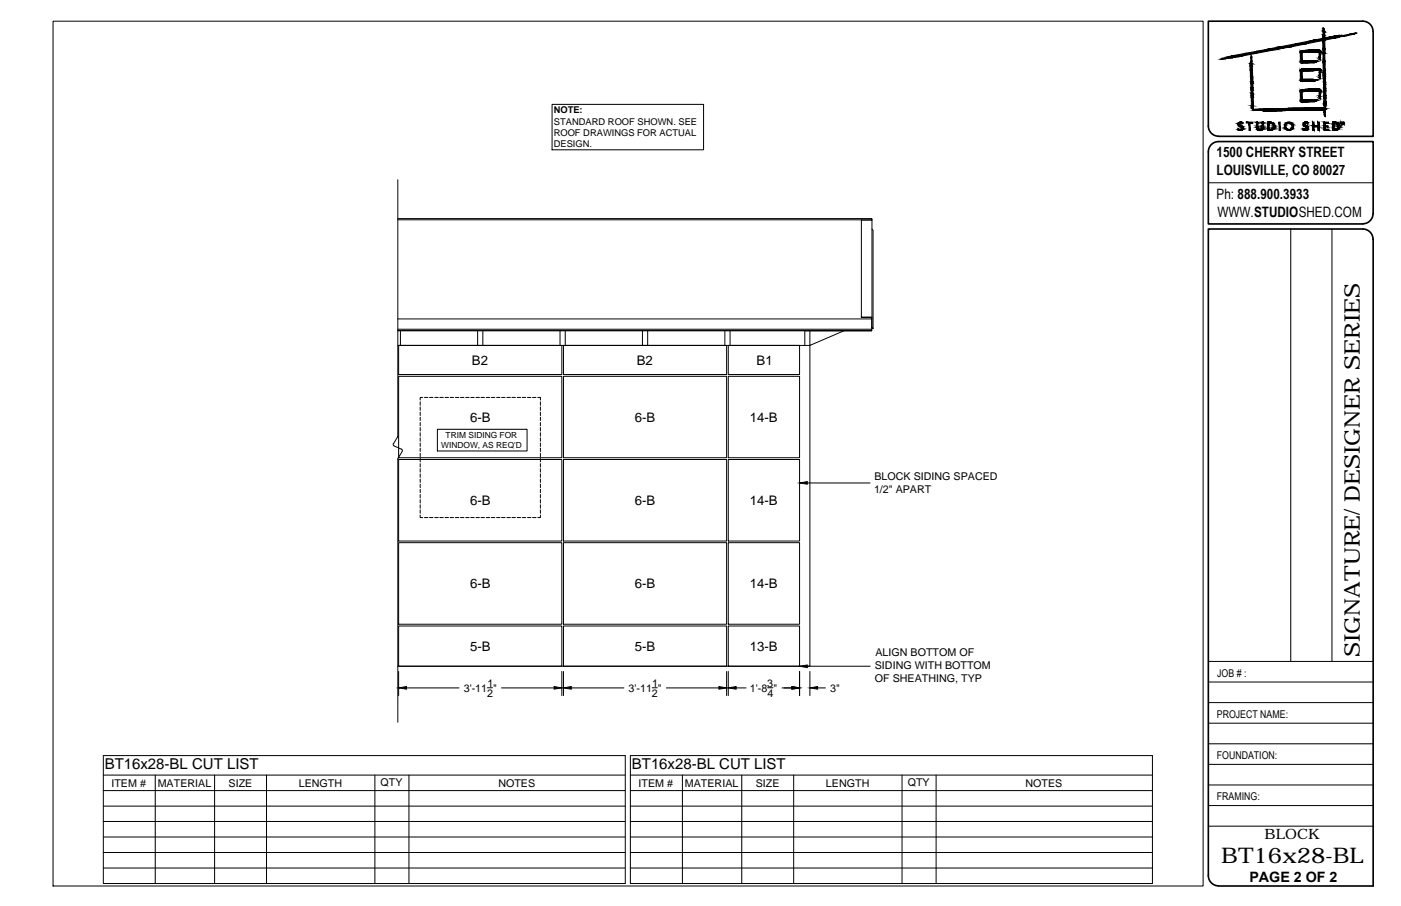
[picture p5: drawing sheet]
<svg xmlns="http://www.w3.org/2000/svg" width="432mm" height="279mm" viewBox="0 0 432 279" stroke-linecap="round" stroke-linejoin="round" font-family="sans-serif">
<!-- layer: SShed-Dims and Notes -->
<g fill="none" stroke="#000" stroke-width=".31">
<path d="M170.2 32.2h46.6v14h-46.6zM122.6 55.4v79.1M122.9 116h50.3v25.2h-50.3zM122.9 106.5h50.3v9h-50.3zM173.7 116h50.3v25.2h-50.3zM173.7 106.5h50.3v9h-50.3zM224.5 116h21.9v25.2h-21.9zM224.5 106.5h21.9v9h-21.9zM122.6 134.5l-1.4 2.7 .3 .4 2.2 .9M123.7 138.5l.3 .3-.1 .5M123.9 139.3l-1.3 2.3v81.1M134.8 132.4h27.6v6.7h-27.6z"/>
<path d="M122.9 141.7h50.3v25.1h-50.3zM173.7 141.7h50.3v25.1h-50.3zM224.5 141.7h21.9v25.1h-21.9zM122.9 167.4h50.3v25.1h-50.3zM173.7 167.4h50.3v25.1h-50.3zM224.5 167.4h21.9v25.1h-21.9zM122.9 193.1h50.3v12.4h-50.3zM173.7 193.1h50.3v12.4h-50.3zM224.5 193.1h21.9v12.4h-21.9zM122.9 207.1v7.4M125.3 212.1h16.2M150.2 212.1h1.6"/>
<path d="M154.6 212.1h16.2M173.2 207.1v7.4M173.7 207.1v7.4M176.1 212.1h16.2M201 212.1h1.6M205.4 212.1h16.2M224 207.1v7.4M224.5 207.1v7.4M226.9 212.1h3M236.6 212.1h1.6M241 212.1h3.1M246.4 207.1v7.4"/>
<path d="M249.6 207.1v7.4M252 212.1h2.4M31.8 233h160.9v39.5h-160.9zM31.8 239h160.9M47.9 239v33.5M66.1 239v33.5M82.1 239v33.5M115.5 239v33.5M126 239v33.5M194.3 233h160.9v39.5h-160.9zM194.3 239h160.9M210.3 239v33.5"/>
<path d="M228.6 239v33.5M244.6 239v33.5M278 239v33.5M288.5 239v33.5M31.8 243.8h160.9M31.8 248.6h160.9M31.8 253.3h160.9M31.8 258.1h160.9M194.3 243.8h160.9M194.3 248.6h160.9M194.3 253.3h160.9M194.3 258.1h160.9"/>
<path d="M31.8 262.9h160.9M31.8 267.7h160.9M194.3 262.9h160.9M194.3 267.7h160.9"/>
</g>
<!-- layer: SShed-Hatch -->
<g fill="none" stroke="#000" stroke-width=".31">
<path d="M122.6 67.4l146.1 .1M122.6 67.8h146.1M268.7 67.5v3.2l.4 .3v30.4M268.7 67.5v.4h-3.2v29.9M268.7 70.7v27.1M122.6 98.4h146.1M265.5 97.8h3.2v3.2l.4 .4-.4-.4M265.5 97.8v.1M265.5 97.9h.1M265.5 97.9h3.2v.5M268.7 98.4h.1M268.7 98.4v3.6"/>
<path d="M122.6 102h146.1M122.6 102h24.6M122.6 106.5h127v99h-127M122.6 101.5h146.1M123.4 102v4.5M147.2 102h25.4M147.2 102v4.5M148.8 102v4.5M172.6 102v4.5M172.6 102h1.6M174.2 102h94.5M174.2 102v4.5"/>
<path d="M198 102v4.5M199.6 102v4.5M223.4 102v4.5M225 102v4.5M249.6 102v4.5l10.6-4.5M268.7 102h-20.7v4.5M129.5 123.9v1.1M129.5 125.5v1M129.5 127.1v1.1M129.5 128.7v1M129.5 130.3v1M129.5 131.8v1.1"/>
<path d="M129.5 133.4v1.1M129.5 135v1.1M129.5 136.6v1.1M129.5 138.2v1M129.5 139.8v1.1M130.3 122.6h-.8v.8M130.8 122.6h1.1M132.4 122.6h1M134 122.6h1.1M135.6 122.6h1M137.2 122.6h1M138.7 122.6h1.1"/>
<path d="M140.3 122.6h1.1M141.9 122.6h1.1M143.5 122.6h1.1M145.1 122.6h1M146.7 122.6h1.1M148.3 122.6h1M149.9 122.6h1M151.4 122.6h1.1M153 122.6h1.1M154.6 122.6h1.1M156.2 122.6h1.1M157.8 122.6h1"/>
<path d="M159.4 122.6h1.1M161 122.6h1M162.6 122.6h1M164.1 122.6h1.1M165.7 122.6h.9v.8M166.6 123.9v1.1M166.6 125.5v1M166.6 127.1v1.1M166.6 128.7v1M166.6 130.3v1M166.6 131.8v1.1M166.6 133.4v1.1"/>
<path d="M166.6 135v1.1M166.6 136.6v1.1M166.6 138.2v1M166.6 139.8v1.1M129.5 158.8v.8h.8M129.5 141.4v1M129.5 143v1M129.5 144.5v1.1M129.5 146.1v1.1M129.5 147.7v1.1M129.5 149.3v1.1M129.5 150.9v1"/>
<path d="M129.5 152.5v1.1M129.5 154.1v1M129.5 155.7v1M129.5 157.2v1.1M130.8 159.6h1.1M132.4 159.6h1M134 159.6h1.1M135.6 159.6h1M137.2 159.6h1M138.7 159.6h1.1M140.3 159.6h1.1M141.9 159.6h1.1"/>
<path d="M143.5 159.6h1.1M145.1 159.6h1M146.7 159.6h1.1M148.3 159.6h1M149.9 159.6h1M151.4 159.6h1.1M153 159.6h1.1M154.6 159.6h1.1M156.2 159.6h1.1M157.8 159.6h1M159.4 159.6h1.1M161 159.6h1"/>
<path d="M162.6 159.6h1M164.1 159.6h1.1M166.6 158.8v.8h-.9M166.6 141.4v1M166.6 143v1M166.6 144.5v1.1M166.6 146.1v1.1M166.6 147.7v1.1M166.6 149.3v1.1M166.6 150.9v1M166.6 152.5v1.1M166.6 154.1v1"/>
<path d="M166.6 155.7v1M166.6 157.2v1.1"/>
</g>
<!-- layer: SShed-Dims and Notes -->
<path d="M122.9 212.1l2.4-.4v.8zM170.8 211.7l2.4 .4-2.4 .4zM173.7 212.1l2.4-.4v.8zM221.6 211.7l2.4 .4-2.4 .4zM224.5 212.1l2.4-.4v.8zM244.1 211.7l2.3 .4-2.3 .4zM249.6 212.1l2.4-.4v.8z" fill="#000" stroke="#000" stroke-width=".31"/>
<!-- layer: SShed-Siding BLOCK -->
<path d="M246.4 148.9l2.4-.4v.8zM246.4 205.5l2.4-.4v.8z" fill="#000" stroke="#000" stroke-width=".31"/>
<path d="M248.8 148.9h19.4M248.8 205.5h19.4" fill="none" stroke="#000" stroke-width=".31"/>
<!-- layer: SShed-Titleblock -->
<g fill="none" stroke="#000" stroke-width=".31">
<path d="M16.4 6.5h354.4v266.7h-354.4zM372.4 56.4h50.8M397.8 70.6v133.4M410.5 70.6v133.4M372.4 204h50.8M372.4 210.3h50.8M372.4 216.7h50.8M372.4 229.4h50.8M372.4 235.7h50.8M372.4 223h50.8M372.4 248.4h50.8M372.4 242.1h50.8"/>
<path d="M372.4 254.8h50.8"/>
</g>
<path d="M423.2 9.7a3.2 3.2 0 0 0-3.2-3.2h-47.6v32.4M423.2 9.7v32.4h-47.6M372.4 38.9a3.2 3.2 0 0 0 3.2 3.1M375.6 43.7a3.2 3.2 0 0 0-3.2 3.1v22.3l47.6-.1a3.2 3.2 0 0 0 3.2-3.1M375.6 43.7h47.6v22.2M423.2 73.8a3.2 3.2 0 0 0-3.2-3.2h-47.6v199.5a3.2 3.2 0 0 0 3.2 3.1M423.2 73.8v199.4h-47.6" fill="none" stroke="#000" stroke-width=".51"/>
<g fill="#000" stroke="#000" stroke-width=".31">
<path d="M376.3 18.3h.2zM377.2 18l.5-.1zM378 17.8h2l-2.2 .3zM401 19.3h.9zM401.9 19.3h1.3zM401.4 18.8h3.5zM405.7 18.9l.5-.1zM404 15.5h2.8zM406.7 18.3l.2 .1zM407 16h.2zM412.1 11l.4-.1zM413.5 10.9h.2z"/>
<path d="M417.8 10.2h.2zM381.9 37.8h1.1zM382.6 37.9h.3zM388.6 34.1h1zM389.5 34.2h3.2zM391.7 38h.7zM391.8 33.6h17.1zM391.9 39.9h.6zM396.5 40h1.6l-.3 .2zM396.8 37.7h1zM401 25h.9zM401.7 38.7h.8z"/>
<path d="M401.9 25h1.3zM401.9 31.4h1.3zM402 39h1.1zM402.3 39.1h.9zM402.3 37.6h.5zM402.6 39.8h.6zM402.8 38.1h.2zM401.4 24.5h3.5zM401.4 30.8h3.5zM405.7 24.6l.5-.1zM405.7 30.9l.5-.1zM404 21.2h2.8z"/>
<path d="M404 27.5h2.8zM406.7 24.1h.2zM406.7 30.4l.2 .1zM403.5 33.3h4.1zM407 21.7h.2zM407 28.1h.2zM408.4 32.5l.1 .4zM408.6 31.9l.1 .2zM411.9 39.8h.7zM412.2 38.4h.6zM413.7 38h.1zM381.9 40.2h.6z"/>
<path d="M381.9 40.2h.4zM388.1 40.2h.4zM388.1 40.2l.2 .1zM402.3 40.2h.1z"/>
<path d="M376.3 18.3l.7-.2zM376.5 18.3l.6-.2z"/>
<path d="M376.9 18h.5zM377.2 18h.3z"/>
<path d="M376.9 18l.2 .1zM376.9 18h.4z"/>
<path d="M376.9 18h.4zM376.9 18h.5z"/>
<path d="M378 17.8h2zM378.1 17.7h2.4z"/>
<path d="M377.4 18.1h.4l.2-.3zM377.4 18.1h.4z"/>
<path d="M378.1 17.7h2.4l-1.9-.2zM378.6 17.5h3.4l-1.5 .2z"/>
<path d="M378.6 17.5h3.4l-2.5-.3zM379.5 17.2h3.4l-.9 .3z"/>
<path d="M379.5 17.2h3.4l.8-.7zM382.9 17.2l.8-.7h3.4z"/>
<path d="M383.7 16.5h3.4l.1-.7zM387.2 15.8h3.1l-3.2 .7z"/>
<path d="M385.6 17.6l-.1 1.4h.3zM385.6 17.6h.2v1.4z"/>
<path d="M385.5 19v.5h.3zM385.5 19h.3v.5z"/>
<path d="M385.5 19.5l.4 .1zM385.5 19.5l.4 .1z"/>
<path d="M385.5 19.6l.4 .1zM385.5 19.6l.4 .1z"/>
<path d="M385.6 17.2v.4h.2zM385.6 17.2l.2 .4z"/>
<path d="M387.2 15.8h3.1l-.3-.5zM390 15.3h3.3l-3 .5z"/>
<path d="M390 15.3h3.3l-1.6-.3zM391.7 15h3.4l-1.8 .3z"/>
<path d="M391.7 15h3.4l-1.1-.5zM394 14.5h3.4l-2.3 .5z"/>
<path d="M394 14.5h3.4zM394.6 14.4h3.6z"/>
<path d="M394.6 14.4h3.6l1.3-.9zM398.2 14.4l1.3-.9h3.3z"/>
<path d="M399.5 13.5h3.3l1.5-1zM402.8 13.5l1.5-1h3.4z"/>
<path d="M400.7 15.8h6.5l-6.2-.2zM401 15.6h5.9l.3 .2z"/>
<path d="M400.7 15.8h6.5zM400.7 15.8h6.5z"/>
<path d="M400.7 15.8l6.5 .2zM400.7 15.8l6.5 .2z"/>
<path d="M400.7 16h6.3zM400.7 16h6.3z"/>
<path d="M400.7 16l4.1 .1zM400.7 16h5.9z"/>
<path d="M400.7 16.1l1.1 .1zM400.7 16.1h3z"/>
<path d="M400.7 16.2h.7zM400.7 16.2h1.1z"/>
<path d="M400.7 16.2l.1 2.5h.6zM400.7 16.2h.7v2.5z"/>
<path d="M400.8 18.7l.6 .1zM400.8 18.7l.6 .1z"/>
<path d="M400.8 18.8h4.4zM400.8 18.8h4.4z"/>
<path d="M400.8 18.8l4.9 .1zM400.8 18.8l4.9 .1z"/>
<path d="M400.8 18.9h5.4zM400.8 18.9h5.4z"/>
<path d="M400.8 18.9h5.2zM400.8 18.9h5.4z"/>
<path d="M400.8 18.9l5.1 .1zM400.8 18.9h5.2z"/>
<path d="M400.8 19l5 .1zM400.8 19h5.1z"/>
<path d="M400.8 19.1h4.7zM400.8 19.1h5z"/>
<path d="M400.8 19.1l4.6 .1zM400.8 19.1h4.7z"/>
<path d="M400.8 19.2h4.5zM400.8 19.2h4.6z"/>
<path d="M400.9 19.2l4.3 .1zM400.9 19.2h4.4z"/>
<path d="M400.9 19.3h2.3zM400.9 19.3h2.9z"/>
<path d="M401 19.3l.5 .1zM401 19.4h.5z"/>
<path d="M401 15.6h5.9zM402.2 15.6h4.7z"/>
<path d="M402.2 15.6h4.7zM403.1 15.5l3.8 .1z"/>
<path d="M400.7 16.1h3zM400.7 16.1h4.1z"/>
<path d="M400.9 19.3h2.9zM400.9 19.3h4.3z"/>
<path d="M404.3 12.5h4zM404.7 12.4l3.6 .1z"/>
<path d="M404.7 12.4h3.6zM405 12.4h3.3z"/>
<path d="M405 12.4h3.3l-.6-.6zM407.7 11.8h3.3l-2.7 .6z"/>
<path d="M406.5 17.6h.4zM406.6 17.5l.3 .1z"/>
<path d="M406.5 17.6v.7h.4zM406.5 17.6h.4v.7z"/>
<path d="M406.6 16v.7h.4zM406.6 16h.4v.7z"/>
<path d="M406.6 16.7h.3zM406.6 16.7h.4z"/>
<path d="M406.6 16.7v.8h.3zM406.6 16.7h.3v.8z"/>
<path d="M406.5 18.3h.4zM406.5 18.3h.4z"/>
<path d="M407 16h.2zM407 16h.2z"/>
<path d="M407.7 10.7v.3h.6zM407.7 10.7h.6v.3z"/>
<path d="M407.7 11v.7h.6zM407.7 11h.6v.7z"/>
<path d="M407.7 11.7l3.3 .1zM407.7 11.7h4z"/>
<path d="M407.8 9.8l-.1 .9h.6zM407.8 9.8h.5v.9z"/>
<path d="M407.7 12.5v2.7h.7zM407.7 12.5h.6l.1 2.7z"/>
<path d="M407.7 15.2l.1 1h.5zM407.7 15.2h.7l-.1 1z"/>
<path d="M407.8 16.2v.2h.5zM407.8 16.2h.5v.2z"/>
<path d="M407.8 16.4v2.6h.6zM407.8 16.4h.5l.1 2.6z"/>
<path d="M407.9 9l-.1 .3h.2zM407.9 9l.1 .3z"/>
<path d="M407.8 9.3v.2h.3zM407.8 9.3l.3 .2z"/>
<path d="M407.8 9.5l.3 .2zM407.8 9.5l.3 .2z"/>
<path d="M407.8 9.7v.1h.5zM407.8 9.7l.5 .1z"/>
<path d="M407.9 8.7l.1 .2zM407.9 8.7l.1 .2z"/>
<path d="M407.9 8.9l.1 .1zM407.9 8.9l.1 .1z"/>
<path d="M408.3 11.7h3.4zM409 11.6h3.3z"/>
<path d="M409 11.6h1l-.1-.2zM409.9 11.4h.5l-.4 .2z"/>
<path d="M409.9 11.4l1.8-.4zM410.4 11.4l1.9-.4z"/>
<path d="M410 11.6h2.3zM410.3 11.5h2.3z"/>
<path d="M410.3 11.5h2.3zM410.7 11.4h2z"/>
<path d="M410.7 11.4h2l-.3-.3zM412.4 11.1h2l-1.7 .3z"/>
<path d="M411.7 11h.6zM412.1 11h.3z"/>
<path d="M412.4 11.1h2zM413.2 11h2z"/>
<path d="M413.2 11h.5zM413.5 10.9l.2 .1z"/>
<path d="M413.7 11h1.5l.7-.4zM415.2 11l.7-.4h1.5z"/>
<path d="M415.9 10.6h1.5l-.2-.3zM417.2 10.3h.7l-.5 .3z"/>
<path d="M417.2 10.3h.7zM417.8 10.2h.2z"/>
<path d="M381.6 39.8h.2zM381.6 39.8h.2z"/>
<path d="M381.6 39.8l.3 .1zM381.6 39.8l.3 .1z"/>
<path d="M381.6 39.9h.3zM381.6 39.9h.3z"/>
<path d="M381.6 39.9l.6 .1zM381.6 39.9l.6 .1z"/>
<path d="M381.7 38.1l.3 .1zM381.7 38.1h.3z"/>
<path d="M381.6 38.2l.3 .1zM381.6 38.2h.4z"/>
<path d="M381.6 38.3h.4zM381.6 38.3h.4z"/>
<path d="M381.7 38h.4zM381.7 38h.4z"/>
<path d="M381.7 38l.3 .1zM381.7 38h.4z"/>
<path d="M381.7 38.1h.3zM381.7 38.1h.3z"/>
<path d="M381.6 38.3l.4 .2zM381.6 38.3l.4 .2z"/>
<path d="M381.7 38h.4zM381.8 37.9h.4z"/>
<path d="M381.7 38h.4zM381.7 38h.4z"/>
<path d="M381.7 38.5l.4 .1zM381.7 38.5l.4 .1z"/>
<path d="M381.8 37.9h.4zM381.8 37.9h.5z"/>
<path d="M381.7 38.6l.6 .1zM381.7 38.6l.6 .1z"/>
<path d="M381.9 37.9h1zM381.9 37.9h1.1z"/>
<path d="M381.8 38.7h.6zM381.8 38.7h.6z"/>
<path d="M381.9 37.8h1.1zM381.9 37.8h1.1z"/>
<path d="M381.9 37.8l1.1 .1zM381.9 37.8l1.1 .1z"/>
<path d="M381.9 37.8h1.1zM381.9 37.8h1.1zM382 37.8h1z"/>
<path d="M381.6 39.9h.3zM381.6 39.9h.3z"/>
<path d="M382 37.8h.9zM382.1 37.7l.8 .1z"/>
<path d="M381.6 38.3h.4zM381.6 38.3h.4z"/>
<path d="M381.9 38.8l.8 .1zM381.9 38.8l.8 .1z"/>
<path d="M381.6 39.9h.4zM381.6 39.9h.4z"/>
<path d="M381.7 38.5h.4zM381.7 38.5h.4zM381.7 38.5h.4zM381.7 38.5h.4z"/>
<path d="M382 38.9h.8zM382 38.9h.8z"/>
<path d="M382.2 37.7h.5zM382.2 37.7h.5z"/>
<path d="M382.2 37.7h.5zM382.4 37.6l.3 .1z"/>
<path d="M382.3 40h.7zM382.4 40h.6z"/>
<path d="M381.6 40h.7zM381.6 40h.7z"/>
<path d="M381.8 37.9h.5zM381.8 37.9h.6z"/>
<path d="M381.8 37.9h.6zM381.8 37.9h.6z"/>
<path d="M382.4 40h.6zM382.5 39.9h.5z"/>
<path d="M381.8 38.7h.6zM381.8 38.7h.6z"/>
<path d="M381.8 38.7h.7zM381.8 38.7h.7zM381.8 38.7h.7zM381.8 38.7h.7zM381.8 38.7h.7zM381.8 38.7h.7z"/>
<path d="M382.3 39l.7 .1zM382.3 39l.7 .1z"/>
<path d="M382.4 37.9h.5zM382.4 37.9h.5z"/>
<path d="M382.5 39.9h.5zM382.7 39.8h.3z"/>
<path d="M381.9 38.8h.7zM381.9 38.8h.7zM381.8 38.7l.8 .1zM381.8 38.7l.8 .1z"/>
<path d="M382.6 37.9h.3zM382.5 37.9h.4zM382.5 37.9h.4z"/>
<path d="M382.6 39.2h.4zM382.6 39.2h.4z"/>
<path d="M382.7 37.9h.2zM382.7 37.9h.2z"/>
<path d="M382.7 37.9h.2zM382.7 37.9h.2z"/>
<path d="M381.9 38.8h.8zM381.9 38.8h.8zM381.9 38.8h.8zM381.9 38.8h.8z"/>
<path d="M382.7 39.2l.4 .1zM382.7 39.2l.4 .1z"/>
<path d="M382.7 39.3h.4zM382.7 39.3h.4z"/>
<path d="M382.1 37.7h.7zM382.1 37.7h.7zM382.1 37.7h.7zM382.2 37.7h.6z"/>
<path d="M382.7 39.3l.4 .1zM382.7 39.3l.4 .1z"/>
<path d="M382.8 39.5l.3 .1zM382.8 39.5l.3 .1z"/>
<path d="M382.8 39.6h.3zM382.8 39.6h.3z"/>
<path d="M382.8 39.6l.3 .1zM382.8 39.6h.3z"/>
<path d="M382.7 37.9l.2 .1zM382.7 37.9l.2 .1z"/>
<path d="M382.2 39h.7zM382.2 39h.7zM382.1 38.9l.8 .1zM382.1 38.9l.8 .1z"/>
<path d="M382.3 39h.6zM382.3 39h.6zM382.2 39h.7zM382.2 39h.7z"/>
<path d="M382.3 39h.7zM382.3 39h.7zM382.3 39h.7zM382.3 39h.7z"/>
<path d="M382.5 39.1h.5zM382.5 39.1h.5z"/>
<path d="M382.6 39.2h.4zM382.6 39.2h.4zM382.5 39.1l.5 .1zM382.5 39.1l.5 .1z"/>
<path d="M382.7 39.8h.3zM382.7 39.8h.3zM382.7 39.8h.3zM382.7 39.8h.3zM382.7 39.8h.3zM382.8 39.7h.3z"/>
<path d="M382.7 39.2h.4zM382.7 39.2h.4zM382.7 39.2h.4zM382.7 39.2h.4z"/>
<path d="M382.8 39.5h.3zM382.8 39.5h.3zM382.8 39.4l.3 .1zM382.8 39.4l.3 .1z"/>
<path d="M384.1 37.6v.3h2zM384.1 37.6h2v.3z"/>
<path d="M385.3 19.7v.6h.7zM385.3 19.7h.6l.1 .6z"/>
<path d="M385.3 20.3v1.3h.7zM385.3 20.3h.7v1.3z"/>
<path d="M385.3 21.6l.1 2.1h.7zM385.3 21.6h.7l.1 2.1z"/>
<path d="M385.4 23.7l.7 .1zM385.4 23.7l.7 .1z"/>
<path d="M385.4 23.8l.1 1.4h.7zM385.4 23.8h.7l.1 1.4z"/>
<path d="M385.5 25.2v.4h.7zM385.5 25.2h.7v.4z"/>
<path d="M385.5 25.6v1.5h.7zM385.5 25.6h.7v1.5z"/>
<path d="M385.5 27.1l.1 .6h.6zM385.5 27.1h.7v.6z"/>
<path d="M385.6 27.7v1h.5zM385.6 27.7h.6l-.1 1z"/>
<path d="M385.6 28.7v.2h.6zM385.6 28.7h.5l.1 .2z"/>
<path d="M385.7 29.5l-.1 .4h.7zM385.7 29.5h.5l.1 .4z"/>
<path d="M385.6 28.9l.1 .6h.5zM385.6 28.9h.6v.6z"/>
<path d="M385.6 29.9l.1 2.6h.6zM385.6 29.9h.7v2.6z"/>
<path d="M385.7 32.5l.6 .2zM385.7 32.5h.6z"/>
<path d="M385.7 32.7v.5h.5zM385.7 32.7h.6l-.1 .5z"/>
<path d="M385.7 33.2l.5 .3zM385.7 33.2h.5v.3z"/>
<path d="M385.9 33.5l.2 .1zM385.9 33.5h.3z"/>
<path d="M386.1 34h15.7zM386.2 33.9h16.2z"/>
<path d="M386.2 33.9h16.2zM386.2 33.9h17.4z"/>
<path d="M386.2 33.9h17.4zM386.3 33.9h21.8z"/>
<path d="M386.1 34h14.1zM386.1 34h15.7z"/>
<path d="M386.3 33.9h22.1zM386.6 33.8l21.8 .1z"/>
<path d="M386.6 33.8h21.8zM386.7 33.8h21.7z"/>
<path d="M386.7 33.8h21.7zM387.9 33.7h20.6z"/>
<path d="M387.3 37.6l.3 .1zM387.3 37.6l.3 .1z"/>
<path d="M387.3 37.7l.3 .1zM387.3 37.7l.3 .1z"/>
<path d="M387.3 37.8l.3 .1zM387.3 37.8l.3 .1z"/>
<path d="M387.3 37.9l.3 .1zM387.3 37.9l.3 .1z"/>
<path d="M387.3 38v.2h.3zM387.3 38h.3v.2z"/>
<path d="M387.3 38.2v.4h.3zM387.3 38.2h.3v.4z"/>
<path d="M387.3 38.6v.3h.3zM387.3 38.6h.3v.3z"/>
<path d="M387.3 38.9l.3 .1zM387.3 38.9l.3 .1z"/>
<path d="M387.3 39.2l.3 .1zM387.3 39.2l.3 .1z"/>
<path d="M387.3 39.3h.3zM387.3 39.3h.3zM387.3 39.3h.3zM387.3 39.3h.3z"/>
<path d="M387.3 39.3h.3zM387.3 39.3h.3z"/>
<path d="M387.3 39.3h.3zM387.3 39.3h.3z"/>
<path d="M387.3 39.3l.4 .1zM387.3 39.3l.4 .1z"/>
<path d="M387.3 39.4v.2h.4zM387.3 39.4l.4 .2z"/>
<path d="M387.3 39.6l.4 .1zM387.3 39.6l.4 .1z"/>
<path d="M387.4 39.7h.3zM387.4 39.7h.3z"/>
<path d="M387.4 39.7h.3zM387.4 39.7h.3z"/>
<path d="M387.4 39.7h.3zM387.4 39.7h.3z"/>
<path d="M387.4 39.7l.4 .1zM387.4 39.7l.4 .1z"/>
<path d="M387.4 39.8h.5zM387.4 39.8h.5z"/>
<path d="M387.4 39.8l.6 .1zM387.4 39.8l.6 .1z"/>
<path d="M387.5 39.9l.8 .1zM387.5 39.9l.8 .1z"/>
<path d="M387.5 40h1.6zM387.5 40h1.6z"/>
<path d="M387.3 39.2h.3zM387.3 39.2h.3zM387.3 39v.2h.3zM387.3 39h.3v.2z"/>
<path d="M387.9 33.7h20.6zM389.3 33.7h19.2z"/>
<path d="M388.3 40h.8zM388.5 40h.6zM388.6 39.9h.5z"/>
<path d="M388.5 40h.6zM388.3 40h.8zM388.3 40h.8z"/>
<path d="M388.5 34l8.3 .1zM388.5 34h11.7z"/>
<path d="M388.6 39.9h.5zM388.8 39.9h.4z"/>
<path d="M388.8 39.9h.4zM388.8 39.8h.4z"/>
<path d="M388.9 39.7l.3 .1zM388.9 39.7h.4z"/>
<path d="M388.9 39.7h.4zM388.9 39.7h.4z"/>
<path d="M388.9 39.7h.4zM388.9 39.7h.4z"/>
<path d="M389 39.6l.3 .1zM389 39.6h.3z"/>
<path d="M389 39.3l.4 .2zM389 39.3l.4 .2z"/>
<path d="M389 39.5l.3 .1zM389 39.5h.4z"/>
<path d="M389 37.7l.4 .1zM389 37.7l.4 .1z"/>
<path d="M389 37.8l.4 .1zM389 37.8l.4 .1z"/>
<path d="M389 37.9l.4 .1zM389 37.9l.4 .1z"/>
<path d="M389 38l.4 .1zM389 38l.4 .1z"/>
<path d="M389 38.1v.6h.4zM389 38.1h.4v.6z"/>
<path d="M389 38.7l.4 .1zM389 38.7l.4 .1z"/>
<path d="M389 38.8v.2h.4zM389 38.8h.4v.2z"/>
<path d="M389 39l.4 .1zM389 39l.4 .1z"/>
<path d="M389 39.1l.4 .1zM389 39.1l.4 .1z"/>
<path d="M389 39.2l.4 .1zM389 39.2l.4 .1z"/>
<path d="M389 39.3h.4zM389 39.3h.4z"/>
<path d="M389 39.3h.4zM389 39.3h.4z"/>
<path d="M389 39.3h.4zM389 39.3h.4z"/>
<path d="M389.3 33.7h19.2zM389.4 33.6h19.3z"/>
<path d="M389 37.7h.4zM389 37.7h.4zM389 37.6l.4 .1zM389 37.6l.4 .1z"/>
<path d="M389.4 33.6h19.3zM391.3 33.6h17.6z"/>
<path d="M389.5 34.2h3.2zM389.5 34.2h4z"/>
<path d="M389.2 34.3h1.7zM389.2 34.3h1.7z"/>
<path d="M389.5 34.1h5.7zM389.6 34.1h6.7z"/>
<path d="M389.5 34.1l4 .1zM389.5 34.1h5.7z"/>
<path d="M389.6 34.1h6.7zM389.6 34.1h7.2z"/>
<path d="M390.8 37.6l.9 .1zM390.8 37.6l.9 .1z"/>
<path d="M390.8 37.7h1.2zM390.8 37.7h1.2z"/>
<path d="M390.8 37.7l1.3 .1zM390.8 37.7l1.3 .1z"/>
<path d="M390.8 37.8h1.4zM390.8 37.8h1.4z"/>
<path d="M390.8 37.8l1.4 .1zM390.8 37.8l1.4 .1z"/>
<path d="M390.8 37.9h1.6zM390.8 37.9h1.6z"/>
<path d="M390.8 37.9l.3 .1zM390.8 37.9l.3 .1z"/>
<path d="M390.8 38h.3zM390.8 38h.3z"/>
<path d="M390.8 38v.3h.3zM390.8 38h.3v.3z"/>
<path d="M390.8 38.3v.3h.3zM390.8 38.3h.3v.3z"/>
<path d="M390.8 38.6v.6h.3zM390.8 38.6h.3v.6z"/>
<path d="M390.8 39.2l.3 .1zM390.8 39.2l.3 .1z"/>
<path d="M390.8 39.3v.4h.3zM390.8 39.3h.3v.4z"/>
<path d="M390.8 39.7l.3 .1zM390.8 39.7l.3 .1z"/>
<path d="M390.8 39.8l.3 .1zM390.8 39.8l.3 .1z"/>
<path d="M390.8 39.9h.3zM390.8 39.9h.3z"/>
<path d="M391.3 33.6h17.6zM391.8 33.6h17.1zM396 33.5l12.9 .1z"/>
<path d="M391.4 39.9h1zM391.6 39.9h.8zM391.7 39.9h.7z"/>
<path d="M390.8 37.6h.7zM390.8 37.6h.7z"/>
<path d="M391.4 37.9h1zM391.4 37.9h1z"/>
<path d="M391.6 39.9h.8zM391.4 39.9h1zM391.4 39.9h1z"/>
<path d="M391.7 39.9h.7zM391.9 39.9h.5z"/>
<path d="M390.8 37.7h1zM390.8 37.7h1z"/>
<path d="M391.7 38h.7zM391.5 37.9l.9 .1zM391.5 37.9l.9 .1z"/>
<path d="M391.8 38h.7zM391.8 38h.7z"/>
<path d="M391.9 39.9h.6zM391.9 39.9h.6zM392 39.8h.5z"/>
<path d="M392 39.8h.5zM392.1 39.8h.5z"/>
<path d="M392.1 39.8h.5zM392.1 39.8h.5z"/>
<path d="M392.1 39.8h.5zM392.2 39.7l.4 .1z"/>
<path d="M392.2 38.2h.5zM392.2 38.2h.5z"/>
<path d="M392.2 39.7h.4zM392.3 39.7h.4z"/>
<path d="M392.4 39.6l.3 .1zM392.4 39.6h.3z"/>
<path d="M392.2 38.2l.5 .1zM392.2 38.2l.5 .1z"/>
<path d="M392.3 38.3h.4zM392.3 38.3h.4z"/>
<path d="M392.4 39.5l.3 .1zM392.4 39.5h.4z"/>
<path d="M390.8 37.9h1.6zM390.8 37.9h1.6z"/>
<path d="M392.5 39.3l.3 .1zM392.5 39.3l.3 .1z"/>
<path d="M392.4 39.4h.4zM392.4 39.4h.4z"/>
<path d="M391.9 39.9h.5zM391.9 39.9h.6z"/>
<path d="M391.8 38h.7zM391.8 38h.7z"/>
<path d="M392.4 38.5h.4zM392.4 38.5h.4z"/>
<path d="M392 38.1h.5zM392 38.1h.5zM391.9 38l.6 .1zM391.9 38l.6 .1z"/>
<path d="M392.5 38.5l.4 .2zM392.5 38.5l.4 .2z"/>
<path d="M392.5 38.7h.4zM392.5 38.7h.4z"/>
<path d="M392.5 38.7l.4 .2zM392.5 38.7l.4 .2z"/>
<path d="M392.5 38.9l.4 .1zM392.5 38.9l.4 .1z"/>
<path d="M392.5 39h.4zM392.5 39h.4z"/>
<path d="M392.5 39l.4 .2zM392.5 39l.4 .2z"/>
<path d="M392.2 38.2h.5zM392.2 38.2h.5zM392 38.1l.7 .1zM392 38.1l.7 .1z"/>
<path d="M392.4 38.4h.4zM392.4 38.4h.4zM392.4 38.3l.4 .1zM392.4 38.3l.4 .1z"/>
<path d="M392.4 39.5h.4zM392.4 39.5h.4zM392.4 39.5h.4zM392.4 39.4l.4 .1z"/>
<path d="M392.4 38.5h.4zM392.4 38.5h.4zM392.4 38.4l.4 .1zM392.4 38.4l.4 .1z"/>
<path d="M392.5 39.3h.3zM392.5 39.3h.3zM392.5 39.2l.3 .1zM392.5 39.2h.4z"/>
<path d="M396 38.5l-.1 .5h.4zM396 38.5h.3v.5z"/>
<path d="M395.9 39h.4zM395.9 39h.4z"/>
<path d="M396 33.5h12.9zM397 33.4l11.9 .1z"/>
<path d="M396 38.4l.3 .1zM396 38.4h.4z"/>
<path d="M395.9 39l.1 .4h.3zM395.9 39h.4v.4z"/>
<path d="M396.2 38.2l-.2 .2h.4zM396.2 38.2h.4l-.2 .2z"/>
<path d="M396 39.4l.4 .1zM396 39.4l.4 .1z"/>
<path d="M396.3 38l-.1 .2h.4zM396.3 38h.6l-.3 .2z"/>
<path d="M396 39.5l.6 .2zM396 39.5l.6 .2z"/>
<path d="M396.3 38h.6zM396.4 37.9h.9z"/>
<path d="M396.2 39.7l.7 .2zM396.2 39.7l.7 .2z"/>
<path d="M396.3 39.9h.6zM396.3 39.9h.6z"/>
<path d="M396.4 37.9h1.7l-1.3-.2zM396.8 37.7l1.3 .2z"/>
<path d="M396.3 39.9l1 .1zM396.3 39.9l1 .1z"/>
<path d="M396.5 40l.3 .2h1zM396.8 40.2h1z"/>
<path d="M388.6 34.1h8.2zM388.6 34.1h8.2z"/>
<path d="M396.3 38h.6zM396.3 38h.6z"/>
<path d="M397 33.4h11.5zM398.3 33.4h10.2z"/>
<path d="M397.3 40h.8zM397.7 39.9h.5z"/>
<path d="M397.3 37.9l.9 .1zM397.3 37.9l.9 .1z"/>
<path d="M397.6 38h.6zM397.6 38h.6z"/>
<path d="M397.7 39.9h.5l-.3-.2zM397.9 39.7h.4l-.1 .2z"/>
<path d="M397.7 39.9h.5zM397.7 39.9h.5z"/>
<path d="M397.7 38l.7 .2zM397.7 38h.5l.2 .2z"/>
<path d="M398.1 39.5l-.2 .2h.4zM398.1 39.5h.4l-.2 .2z"/>
<path d="M397.9 38.2l.6 .2zM397.9 38.2l.6 .2z"/>
<path d="M398.2 39.4l.3 .1zM398.2 39.4h.3z"/>
<path d="M398.1 38.4l.4 .1zM398.1 38.4l.4 .1z"/>
<path d="M398.3 39l-.1 .4h.3zM398.3 39h.3l-.1 .4z"/>
<path d="M398.2 38.5l.1 .5h.3zM398.2 38.5h.3l.1 .5z"/>
<path d="M398.3 39h.3zM398.3 39h.3z"/>
<path d="M398.3 33.4h10.1zM401.9 33.4h6.5z"/>
<path d="M400.7 21.6l6.5 .1zM400.7 21.6l6.5 .1z"/>
<path d="M400.7 21.7h6.3zM400.7 21.7h6.3z"/>
<path d="M400.7 21.7l4.1 .1zM400.7 21.7h5.3z"/>
<path d="M400.7 21.8l1.1 .1zM400.7 21.8h3z"/>
<path d="M400.7 21.9h.7zM400.7 21.9h1.1z"/>
<path d="M400.7 27.9h6.5l-6.2-.3zM401 27.6h5.9l.3 .3z"/>
<path d="M400.7 27.9h6.5zM400.7 27.9h6.5z"/>
<path d="M400.7 27.9l6.5 .1zM400.7 27.9l6.5 .1z"/>
<path d="M400.7 28h6.3zM400.7 28h6.3z"/>
<path d="M400.7 28l5.3 .1zM400.7 28h5.9z"/>
<path d="M400.7 28.1h4.1zM400.7 28.1h5.3z"/>
<path d="M400.7 28.1l3 .1zM400.7 28.1h4.1z"/>
<path d="M400.7 28.2l1.1 .1zM400.7 28.2h3z"/>
<path d="M400.7 28.3h.7zM400.7 28.3h1.1z"/>
<path d="M400.7 21.9l.1 2.5h.6zM400.7 21.9h.7v2.5z"/>
<path d="M400.8 24.4l.6 .1zM400.8 24.4l.6 .1z"/>
<path d="M400.8 24.5h4.4zM400.8 24.5h4.4z"/>
<path d="M400.8 24.5l4.9 .1zM400.8 24.5l4.9 .1z"/>
<path d="M400.8 24.6h5.4zM400.8 24.6h5.4z"/>
<path d="M400.8 24.6l5.2 .1zM400.8 24.6h5.4z"/>
<path d="M400.8 24.7h5.1zM400.8 24.7h5.2z"/>
<path d="M400.8 24.7l5 .1zM400.8 24.7h5.1z"/>
<path d="M400.8 24.8l4.7 .1zM400.8 24.8h5z"/>
<path d="M400.8 24.9h4.6zM400.8 24.9h4.7z"/>
<path d="M400.7 28.3l.1 2.4h.6zM400.7 28.3h.7v2.4z"/>
<path d="M400.8 30.7l.6 .1zM400.8 30.7l.6 .1z"/>
<path d="M400.8 30.8h4.4zM400.8 30.8h4.4z"/>
<path d="M400.8 30.8l4.9 .1zM400.8 30.8l4.9 .1z"/>
<path d="M400.8 30.9h5.4zM400.8 30.9h5.4z"/>
<path d="M400.8 30.9l5.2 .1zM400.8 30.9h5.4z"/>
<path d="M400.8 31h5.1zM400.8 31h5.2z"/>
<path d="M400.8 31l5 .1zM400.8 31h5.1z"/>
<path d="M400.8 31.1l4.7 .1zM400.8 31.1h5z"/>
<path d="M400.8 31.2h4.6zM400.8 31.2h4.7z"/>
<path d="M400.8 24.9h4.5zM400.8 24.9h4.6z"/>
<path d="M400.8 31.2l4.5 .1zM400.8 31.2h4.6z"/>
<path d="M400.9 24.9l4.3 .1zM400.9 24.9h4.4z"/>
<path d="M400.9 31.3h4.3zM400.9 31.3h4.4z"/>
<path d="M400.9 25h2.3zM400.9 25h2.9z"/>
<path d="M401 25l.5 .1zM401 25.1h.5z"/>
<path d="M400.9 31.3l2.3 .1zM400.9 31.3h2.9z"/>
<path d="M401 21.3h5.9zM402.2 21.3h4.7z"/>
<path d="M401 27.6h5.9zM402.2 27.6h4.7z"/>
<path d="M401.6 39.6l.4 .2zM401.6 39.6l.4 .2z"/>
<path d="M401.7 38.2h.5zM401.7 38.2h.5z"/>
<path d="M401.7 38.2h.5zM401.7 38.2h.5z"/>
<path d="M401.7 38.2l.5 .1zM401.7 38.2l.5 .1z"/>
<path d="M401.7 38.3h.4zM401.7 38.3h.5z"/>
<path d="M401.7 38.3l.5 .1zM401.7 38.3l.5 .1z"/>
<path d="M401.7 38.4l.5 .1zM401.7 38.4l.5 .1z"/>
<path d="M401.7 38.5h.5zM401.7 38.5h.5z"/>
<path d="M401.6 39.8h.7zM401.6 39.8h.7z"/>
<path d="M401.7 39.8h1.5zM401.7 39.8h1.5z"/>
<path d="M401.7 39.8l1.4 .1zM401.7 39.8h1.5z"/>
<path d="M401.7 39.9l1.4 .1zM401.7 39.9l1.4 .1z"/>
<path d="M401.7 38.1h.7zM401.8 38.1h.7z"/>
<path d="M401.7 38.1h.6zM401.7 38.1h.7z"/>
<path d="M401.7 38.1l.5 .1zM401.7 38.1h.6z"/>
<path d="M401.7 38.5h.6zM401.7 38.5h.6z"/>
<path d="M401.8 38l1.2 .1zM401.8 38h1.3z"/>
<path d="M401.8 38.1h.7zM401.8 38.1h.7z"/>
<path d="M401.7 38.7h.8zM401.7 38.5l.8 .2zM401.7 38.5l.8 .2z"/>
<path d="M401.8 38.7h.9zM401.8 38.7h.9z"/>
<path d="M401.8 37.9h1.3zM401.9 37.9h1.2z"/>
<path d="M401.8 37.9l1.3 .1zM401.8 37.9l1.3 .1z"/>
<path d="M401.8 38.7h1zM401.8 38.7h1z"/>
<path d="M401.8 38.7l1 .1zM401.8 38.7l1 .1z"/>
<path d="M401.9 33.4h6.2zM401.9 33.4h6.2z"/>
<path d="M401.9 37.8h1.2zM402 37.8h1.1z"/>
<path d="M401.9 33.4h6.2zM402.4 33.3l5.7 .1z"/>
<path d="M401 31.4h.9zM401 31.4h.5zM401 31.4h.5z"/>
<path d="M402 37.8h1.1zM402.1 37.7l1 .1z"/>
<path d="M402 39h1.1zM401.9 38.9l1.2 .1zM401.9 38.9l1.2 .1z"/>
<path d="M402.1 37.7h.9zM402.1 37.7h.9z"/>
<path d="M401.7 38.4h.5zM401.7 38.4h.5zM401.7 38.4h.5zM401.7 38.4h.5z"/>
<path d="M402.2 21.3h4.7zM403.1 21.2l3.8 .1z"/>
<path d="M402.2 27.6h4.7zM403.1 27.5l3.8 .1z"/>
<path d="M401.7 38.1h.6zM401.7 38.1h.6z"/>
<path d="M401.7 38.5h.6zM401.7 38.5h.6z"/>
<path d="M401.7 38.1h.7zM401.7 38.1h.7z"/>
<path d="M402.4 39.8h.8zM402.4 39.8h.8z"/>
<path d="M401.7 39.8h.7zM401.7 39.8h.7z"/>
<path d="M402.3 39.1h.9zM402.2 39l1 .1zM402.2 39l1 .1z"/>
<path d="M402.4 39.8h.8zM402.6 39.8h.6zM402.6 39.7l.6 .1z"/>
<path d="M402.4 33.3h5.3zM403.5 33.3h4.2z"/>
<path d="M402.4 39.1l.8 .1zM402.4 39.1l.8 .1z"/>
<path d="M402.5 38.1h.5zM402.5 38.1h.5z"/>
<path d="M402.6 39.3h.6zM402.6 39.3h.6z"/>
<path d="M402.7 39.3h.5zM402.7 39.3h.5z"/>
<path d="M402.8 39.5l.4 .1zM402.8 39.5h.5z"/>
<path d="M402.7 39.6h.5zM402.7 39.6h.5z"/>
<path d="M402.7 39.4l.6 .1zM402.7 39.4l.6 .1z"/>
<path d="M402.8 38.1h.2zM402.5 38.1h.5zM402.5 38.1h.5z"/>
<path d="M402.2 37.7h.7zM402.2 37.7h.7zM402.2 37.7h.7zM402.3 37.6l.6 .1z"/>
<path d="M402.1 37.7h.8zM402.1 37.7h.8zM402.1 37.7h.8zM402.2 37.7h.7z"/>
<path d="M402.8 38.1l.2 .1zM402.8 38.1l.2 .1z"/>
<path d="M402.1 37.7h.9zM402.1 37.7h.9z"/>
<path d="M401.9 38.9h1.1zM401.9 38.9h1.1zM401.8 38.8l1.2 .1zM401.8 38.8l1.2 .1z"/>
<path d="M401.9 37.8h1.2zM401.9 37.8h1.2z"/>
<path d="M401.9 37.9h1.2zM401.9 37.9h1.2zM401.9 37.9h1.2zM401.9 37.8l1.2 .1z"/>
<path d="M402.2 39h1zM402.2 39h1zM402 39h1.2zM402 39h1.2z"/>
<path d="M402.6 39.7h.6zM402.6 39.7h.6zM402.6 39.7h.6zM402.7 39.6h.5z"/>
<path d="M402.6 39.3h.6zM402.6 39.3h.6zM402.5 39.2l.7 .1zM402.5 39.2l.7 .1z"/>
<path d="M402.7 39.4h.6zM402.7 39.4h.6zM402.7 39.3l.6 .1zM402.7 39.3l.6 .1z"/>
<path d="M402.8 39.5h.5zM402.8 39.5h.5zM402.8 39.5h.5zM402.8 39.5h.5z"/>
<path d="M400.7 21.8h3zM400.7 21.8h4.1z"/>
<path d="M400.9 25h2.9zM400.9 25h4.3z"/>
<path d="M400.9 31.3h2.9zM400.9 31.3h4.3z"/>
<path d="M404.5 37.6v1.1h.5zM404.5 37.6h.5v1.1z"/>
<path d="M404.5 38.7v.5h2.2zM404.5 38.7h2.2v.5z"/>
<path d="M400.7 21.7h5.3zM400.7 21.7h5.9z"/>
<path d="M406.2 37.6v1.1h.5zM406.2 37.6h.5v1.1z"/>
<path d="M406.5 23.3h.4zM406.6 23.3h.3z"/>
<path d="M406.5 23.3v.7h.4zM406.5 23.3h.4v.7z"/>
<path d="M406.6 29.6h.3zM406.6 29.6h.3z"/>
<path d="M406.5 29.6v.7h.4zM406.5 29.6h.4v.7z"/>
<path d="M406.6 21.7h.4zM406.6 21.7h.4z"/>
<path d="M406.6 21.7v.7h.4zM406.6 21.7h.4v.7z"/>
<path d="M406.6 22.4h.3zM406.6 22.4h.4z"/>
<path d="M406.6 22.4v.9h.3zM406.6 22.4h.3v.9z"/>
<path d="M406.6 28l.4 .1zM406.6 28l.4 .1z"/>
<path d="M406.6 28.1v.6h.4zM406.6 28.1h.4v.6z"/>
<path d="M406.6 28.7h.3zM406.6 28.7h.4z"/>
<path d="M406.6 28.7v.9h.3zM406.6 28.7h.3v.9z"/>
<path d="M406.5 24l.4 .1zM406.5 24l.4 .1z"/>
<path d="M406.5 30.3l.4 .1zM406.5 30.3l.4 .1z"/>
<path d="M407 21.7h.2zM407 21.7h.2z"/>
<path d="M407 28h.2zM407 28h.2z"/>
<path d="M407 21.7h.2zM407 21.7h.2z"/>
<path d="M407 28l.2 .1zM407 28l.2 .1z"/>
<path d="M400.7 21.6h6.5zM400.7 21.6h6.5zM400.7 21.6h6.5l-6.2-.3zM401 21.3h5.9l.3 .3z"/>
<path d="M407.8 19v2.9h.6zM407.8 19h.6v2.9z"/>
<path d="M407.8 21.9v.6h.6zM407.8 21.9h.6v.6z"/>
<path d="M407.8 22.5v.4h.6zM407.8 22.5h.6v.4z"/>
<path d="M407.8 22.9v.6h.7zM407.8 22.9h.6l.1 .6z"/>
<path d="M407.8 23.5l.1 .7h.6zM407.8 23.5h.7v.7z"/>
<path d="M407.9 24.2v1.2h.7zM407.9 24.2h.6l.1 1.2z"/>
<path d="M407.9 25.4v.6h.7zM407.9 25.4h.7v.6z"/>
<path d="M407.9 26v1.2h.7zM407.9 26h.7v1.2z"/>
<path d="M407.9 27.2v.8h.7zM407.9 27.2h.7v.8z"/>
<path d="M407.9 28l.1 1.5h.7zM407.9 28h.7l.1 1.5z"/>
<path d="M408 37.6v.5h1.5zM408 37.6h1.5v.5z"/>
<path d="M408 38.1v.6h.5zM408 38.1h.5v.6z"/>
<path d="M408 38.7v.5h1.3zM408 38.7h1.3v.5z"/>
<path d="M408 39.2v.6h.5zM408 39.2h.5v.6z"/>
<path d="M408 29.5v.7h.7zM408 29.5h.7v.7z"/>
<path d="M408 30.2v1.2h.7zM408 30.2h.7v1.2z"/>
<path d="M408 31.4v.7h.5zM408 31.4h.5v.7z"/>
<path d="M408.1 33.9v.7h.3zM408.1 33.9h.3v.7z"/>
<path d="M408 32.1l.1 .2h.4zM408 32.1h.5v.2z"/>
<path d="M408.1 32.3l.4 .1zM408.1 32.3l.4 .1z"/>
<path d="M408.1 32.4l.3 .1zM408.1 32.4l.3 .1z"/>
<path d="M408.1 32.5v.9h.3zM408.1 32.5h.3v.9z"/>
<path d="M408.1 33.9h.3zM408.1 33.9h.3z"/>
<path d="M408.1 34.6v.8h.3zM408.1 34.6h.3v.8z"/>
<path d="M408.1 35.4l.3 .4zM408.1 35.4h.3v.4z"/>
<path d="M408.4 32.4l.1 .1zM408.4 32.4l.1 .1z"/>
<path d="M408.6 31.4l.1 .5zM408.6 31.4l.1 .5z"/>
<path d="M410.7 37.6l1 .1zM410.7 37.6l1 .1z"/>
<path d="M410.7 37.7l1.4 .1zM410.7 37.7l1.4 .1z"/>
<path d="M410.7 37.8h1.5zM410.7 37.8h1.5z"/>
<path d="M410.7 37.8l1.6 .1zM410.7 37.8l1.6 .1z"/>
<path d="M410.7 37.9h1.7zM410.7 37.9h1.7z"/>
<path d="M410.7 37.9l1.8 .1zM410.7 37.9l1.8 .1z"/>
<path d="M410.7 38h1.8zM410.7 38h1.8z"/>
<path d="M410.7 38l1.9 .1zM410.7 38l1.9 .1z"/>
<path d="M410.7 38.1h.5zM410.7 38.1h.5z"/>
<path d="M410.7 38.1v.3h.5zM410.7 38.1h.5v.3z"/>
<path d="M410.7 38.4v.2h.5zM410.7 38.4h.5v.2z"/>
<path d="M410.7 38.6v.6h.5zM410.7 38.6h.5v.6z"/>
<path d="M410.7 39.2l.5 .1zM410.7 39.2l.5 .1z"/>
<path d="M410.7 39.3v.3h.5zM410.7 39.3h.5v.3z"/>
<path d="M410.7 39.6v.2h.5zM410.7 39.6h.5v.2z"/>
<path d="M410.7 39.8h.5zM410.7 39.8h.5z"/>
<path d="M410.7 39.8l1.8 .1zM410.7 39.8h1.9z"/>
<path d="M411.5 39.8h1.1zM411.6 39.8h1zM411.7 39.8h.9z"/>
<path d="M411.5 38.1h1.1zM411.5 38.1h1.1z"/>
<path d="M410.7 37.6h.9zM410.7 37.6h.9z"/>
<path d="M411.6 39.8h1zM411.5 39.8h1.1zM411.5 39.8h1.1z"/>
<path d="M411.7 39.8h.9zM411.8 39.8h.8z"/>
<path d="M411.5 38.1h1.1zM411.5 38.1h1.1z"/>
<path d="M410.7 37.7h1.1zM410.7 37.7h1.1z"/>
<path d="M411.8 38.1l.8 .1zM411.8 38.1l.8 .1z"/>
<path d="M411.8 39.8h.8zM411.9 39.8h.7zM412 39.7h.7z"/>
<path d="M411.8 38.2h.9zM411.8 38.2h.9z"/>
<path d="M411.9 38.2h.8zM411.9 38.2h.8z"/>
<path d="M412.1 39.6l-.1 .1h.7zM412.1 39.6h.6z"/>
<path d="M410.7 37.8h1.4zM410.7 37.8h1.4z"/>
<path d="M412.1 39.6h.6zM412.2 39.6h.6z"/>
<path d="M412.1 38.3h.7zM412.1 38.3h.7z"/>
<path d="M412.2 39.6h.6zM412.3 39.5h.5z"/>
<path d="M412.2 38.3l.6 .1zM412.2 38.3l.6 .1z"/>
<path d="M412.2 38.4h.6zM412.2 38.4h.6zM412.2 38.4h.6z"/>
<path d="M412.3 38.4l.5 .1zM412.3 38.4l.5 .1z"/>
<path d="M412.3 39.4h.5zM412.3 39.3h.6z"/>
<path d="M412.3 39.3h.6zM412.4 39.3h.5z"/>
<path d="M412.3 39.3h.6zM412.3 39.3h.6z"/>
<path d="M412.4 39l.5 .1zM412.4 39h.5z"/>
<path d="M412.4 39.1l.5 .2zM412.4 39.1l.5 .2z"/>
<path d="M412.4 38.7l.5 .2zM412.4 38.7l.5 .2z"/>
<path d="M412.4 38.9l.5 .1zM412.4 38.9l.5 .1z"/>
<path d="M412.4 39h.5zM412.4 39h.5z"/>
<path d="M410.7 39.9h1.8zM410.7 39.9h1.8z"/>
<path d="M410.7 38h1.8zM410.7 38h1.8z"/>
<path d="M410.7 39.8h1.9zM410.7 39.8h1.9z"/>
<path d="M410.7 38.1h1.9zM410.7 38.1h1.9z"/>
<path d="M412.1 38.3h.7zM412.1 38.3h.7zM412 38.2l.8 .1zM412 38.2l.8 .1z"/>
<path d="M412.3 39.5h.5zM412.3 39.5h.5zM412.3 39.5h.5zM412.3 39.5h.5zM412.3 39.4l.5 .1zM412.3 39.4h.5z"/>
<path d="M412.3 38.6h.6zM412.3 38.6h.6zM412.3 38.5l.6 .1zM412.3 38.5l.6 .1z"/>
<path d="M412.4 38.7h.5zM412.4 38.7h.5zM412.3 38.6l.6 .1zM412.3 38.6l.6 .1z"/>
<path d="M413.1 37.7l.5 .1zM413.1 37.7l.5 .1z"/>
<path d="M413.3 37.8h.3zM413.3 37.8h.3z"/>
<path d="M413.3 37.8l.1 .5zM413.3 37.8l.1 .5z"/>
<path d="M413.7 37.7v.3h.2zM413.7 37.7l.2 .3z"/>
<path d="M413.7 38.1l.1 .2zM413.7 38.1l.1 .2z"/>
<path d="M413.8 38l.2 .1zM413.8 38l.2 .1z"/>
<path d="M413.8 38.1l.2 .2zM413.8 38.1h.3l-.1 .2z"/>
<path d="M414.2 37.7l-.2 .3h.3zM414.2 37.7l.1 .3z"/>
<path d="M414.2 38l.1 .3zM414.2 38l.1 .3z"/>
<path d="M381.6 40l1.3 .1zM381.6 40h1.4z"/>
<path d="M381.6 40.1h1.2zM381.6 40.1h1.3z"/>
<path d="M381.7 40.1h1zM381.7 40.1h1.1z"/>
<path d="M381.9 40.2h.6zM381.9 40.2h.8z"/>
<path d="M381.9 40.2h.8zM381.9 40.2h.8zM381.8 40.1l.9 .1zM381.8 40.1h.9z"/>
<path d="M381.6 40.1h1.3zM381.6 40.1h1.3zM381.6 40.1h1.3zM381.6 40.1h1.3z"/>
<path d="M385 37.9v2.3h.3zM385 37.9h.3v2.3z"/>
<path d="M387.6 40h1.5zM387.6 40h1.5z"/>
<path d="M387.6 40l1.4 .1zM387.6 40h1.5z"/>
<path d="M387.7 40.1h1.2zM387.7 40.1h1.3z"/>
<path d="M387.7 40.1l1.1 .1zM387.7 40.1h1.2z"/>
<path d="M387.9 40.2h.8zM387.9 40.2h.9z"/>
<path d="M387.9 40.2h.7zM387.9 40.2h.8z"/>
<path d="M388 40.2h.5zM388 40.2h.6z"/>
<path d="M390.8 39.9l1.4 .1zM390.8 39.9h1.6z"/>
<path d="M390.8 40l1.3 .1zM390.8 40h1.4z"/>
<path d="M390.8 40.1h1.3zM390.8 40.1h1.3z"/>
<path d="M390.8 40.1l1.1 .1zM390.8 40.1h1.1z"/>
<path d="M390.8 40.2h.8zM390.8 40.2h1.1z"/>
<path d="M390.8 40.2h.7zM390.8 40.2h.8z"/>
<path d="M390.8 40.1h1.1zM390.8 40.1h1.2z"/>
<path d="M390.8 40.1h1.2zM390.8 40.1h1.3z"/>
<path d="M394.2 37.6v2.6h.4zM394.2 37.6h.4v2.6z"/>
<path d="M401.7 40h1.3zM401.7 40h1.4z"/>
<path d="M401.7 40.1h1.2zM401.7 40.1h1.3z"/>
<path d="M401.8 40.1l1 .1zM401.8 40.1h1.1z"/>
<path d="M402 40.2h.6zM402 40.2h.7z"/>
<path d="M402.3 40.2h.1zM402.1 40.2h.3zM402.1 40.2h.5z"/>
<path d="M402 40.2h.7zM402 40.2h.7zM401.9 40.2h.8zM401.9 40.2h.8z"/>
<path d="M401.9 40.2h.8zM401.9 40.2h.9z"/>
<path d="M401.7 40.1h1.3zM401.7 40.1h1.3zM401.7 40.1h1.3zM401.7 40.1h1.3zM401.7 40l1.3 .1zM401.7 40h1.3z"/>
<path d="M404.5 39.2v1h.5zM404.5 39.2h.5v1z"/>
<path d="M406.2 39.2v1h.5zM406.2 39.2h.5v1z"/>
<path d="M408 39.8v.4h1.6zM408 39.8h1.6v.4z"/>
<path d="M410.7 39.9l1.6 .1zM410.7 39.9h1.8z"/>
<path d="M410.7 40l1.5 .1zM410.7 40h1.6z"/>
<path d="M410.7 40.1l1.2 .1zM410.7 40.1h1.3z"/>
<path d="M410.7 40.2h1zM410.7 40.2h1.2z"/>
<path d="M410.7 40.2h.8zM410.7 40.2h1z"/>
<path d="M410.7 40.1h1.3zM410.7 40.1h1.4z"/>
<path d="M410.7 40.1h1.4zM410.7 40.1h1.4zM410.7 40.1h1.4zM410.7 40.1h1.5z"/>
</g>
<g font-size="6.6">
<text x="419.1" y="202.7" transform="rotate(-90 419.1 202.7)">SIGNATURE/ DESIGNER SERIES</text>
<text x="376.4" y="266.3">BT16x28-BL</text>
</g>
<g font-size="4.6">
<text x="32.3" y="237.2">BT16x28-BL CUT LIST</text>
<text x="194.7" y="237.2">BT16x28-BL CUT LIST</text>
</g>
<g font-size="4.4">
<text x="375" y="48.4">1500 CHERRY STREET</text>
<text x="375" y="53.8">LOUISVILLE, CO 80027</text>
<text x="375" y="61.5">Ph: 888.900.3933</text>
<text x="375.2" y="66.9">WWW.STUDIOSHED.COM</text>
<text x="389.8" y="258.8">BLOCK</text>
<text x="385.1" y="272">PAGE 2 OF 2</text>
</g>
<g font-size="4.1">
<text x="145.5" y="112.5">B2</text>
<text x="196.3" y="112.5">B2</text>
<text x="233.2" y="112.5">B1</text>
<text x="144.9" y="130">6-B</text>
<text x="195.7" y="130">6-B</text>
<text x="231.1" y="130.1">14-B</text>
<text x="144.9" y="155.7">6-B</text>
<text x="195.7" y="155.7">6-B</text>
<text x="231.1" y="155.7">14-B</text>
<text x="144.9" y="181.4">6-B</text>
<text x="195.7" y="181.4">6-B</text>
<text x="231.1" y="181.4">14-B</text>
<text x="144.9" y="200.7">5-B</text>
<text x="195.7" y="200.7">5-B</text>
<text x="231.1" y="200.7">13-B</text>
</g>
<g font-size="3.3">
<text x="269.5" y="148.1">BLOCK SIDING SPACED</text>
<text x="269.4" y="152.1">1/2&quot; APART</text>
<text x="269.8" y="202.5">ALIGN BOTTOM OF</text>
<text x="269.6" y="206.4">SIDING WITH BOTTOM</text>
<text x="375.2" y="208.6">JOB # :</text>
<text x="142.9" y="213.3">3'-11 &quot;</text>
<text x="150.1" y="214.9">2</text>
<text x="150.2" y="211.7">1</text>
<text x="193.7" y="213.3">3'-11 &quot;</text>
<text x="200.9" y="214.9">2</text>
<text x="201" y="211.7">1</text>
<text x="231.2" y="213.3">1'-8 &quot;</text>
<text x="236.5" y="211.7">3</text>
<text x="236.5" y="214.9">4</text>
<text x="255.8" y="213.3">3&quot;</text>
<text x="269.6" y="210.5">OF SHEATHING, TYP</text>
<text x="375" y="221.3">PROJECT NAME:</text>
<text x="375" y="234">FOUNDATION:</text>
<text x="34.3" y="242.6">ITEM #</text>
<text x="48.6" y="242.6">MATERIAL</text>
<text x="70.5" y="242.6">SIZE</text>
<text x="92.1" y="242.6">LENGTH</text>
<text x="117.3" y="242.5">QTY</text>
<text x="153.6" y="242.6">NOTES</text>
<text x="196.8" y="242.6">ITEM #</text>
<text x="211.1" y="242.6">MATERIAL</text>
<text x="232.9" y="242.6">SIZE</text>
<text x="254.6" y="242.6">LENGTH</text>
<text x="279.8" y="242.5">QTY</text>
<text x="316.1" y="242.6">NOTES</text>
<text x="375" y="246.7">FRAMING:</text>
</g>
<g font-size="2.9">
<text x="170.7" y="35">NOTE:</text>
<text x="170.7" y="42">ROOF DRAWINGS FOR ACTUAL</text>
<text x="170.7" y="38.5">STANDARD ROOF SHOWN. SEE</text>
<text x="170.7" y="45.4">DESIGN.</text>
</g>
<g font-size="2.6">
<text x="137.3" y="134.9">TRIM SIDING FOR</text>
<text x="136" y="138.1">WINDOW, AS REQ'D</text>
</g>
</svg>
